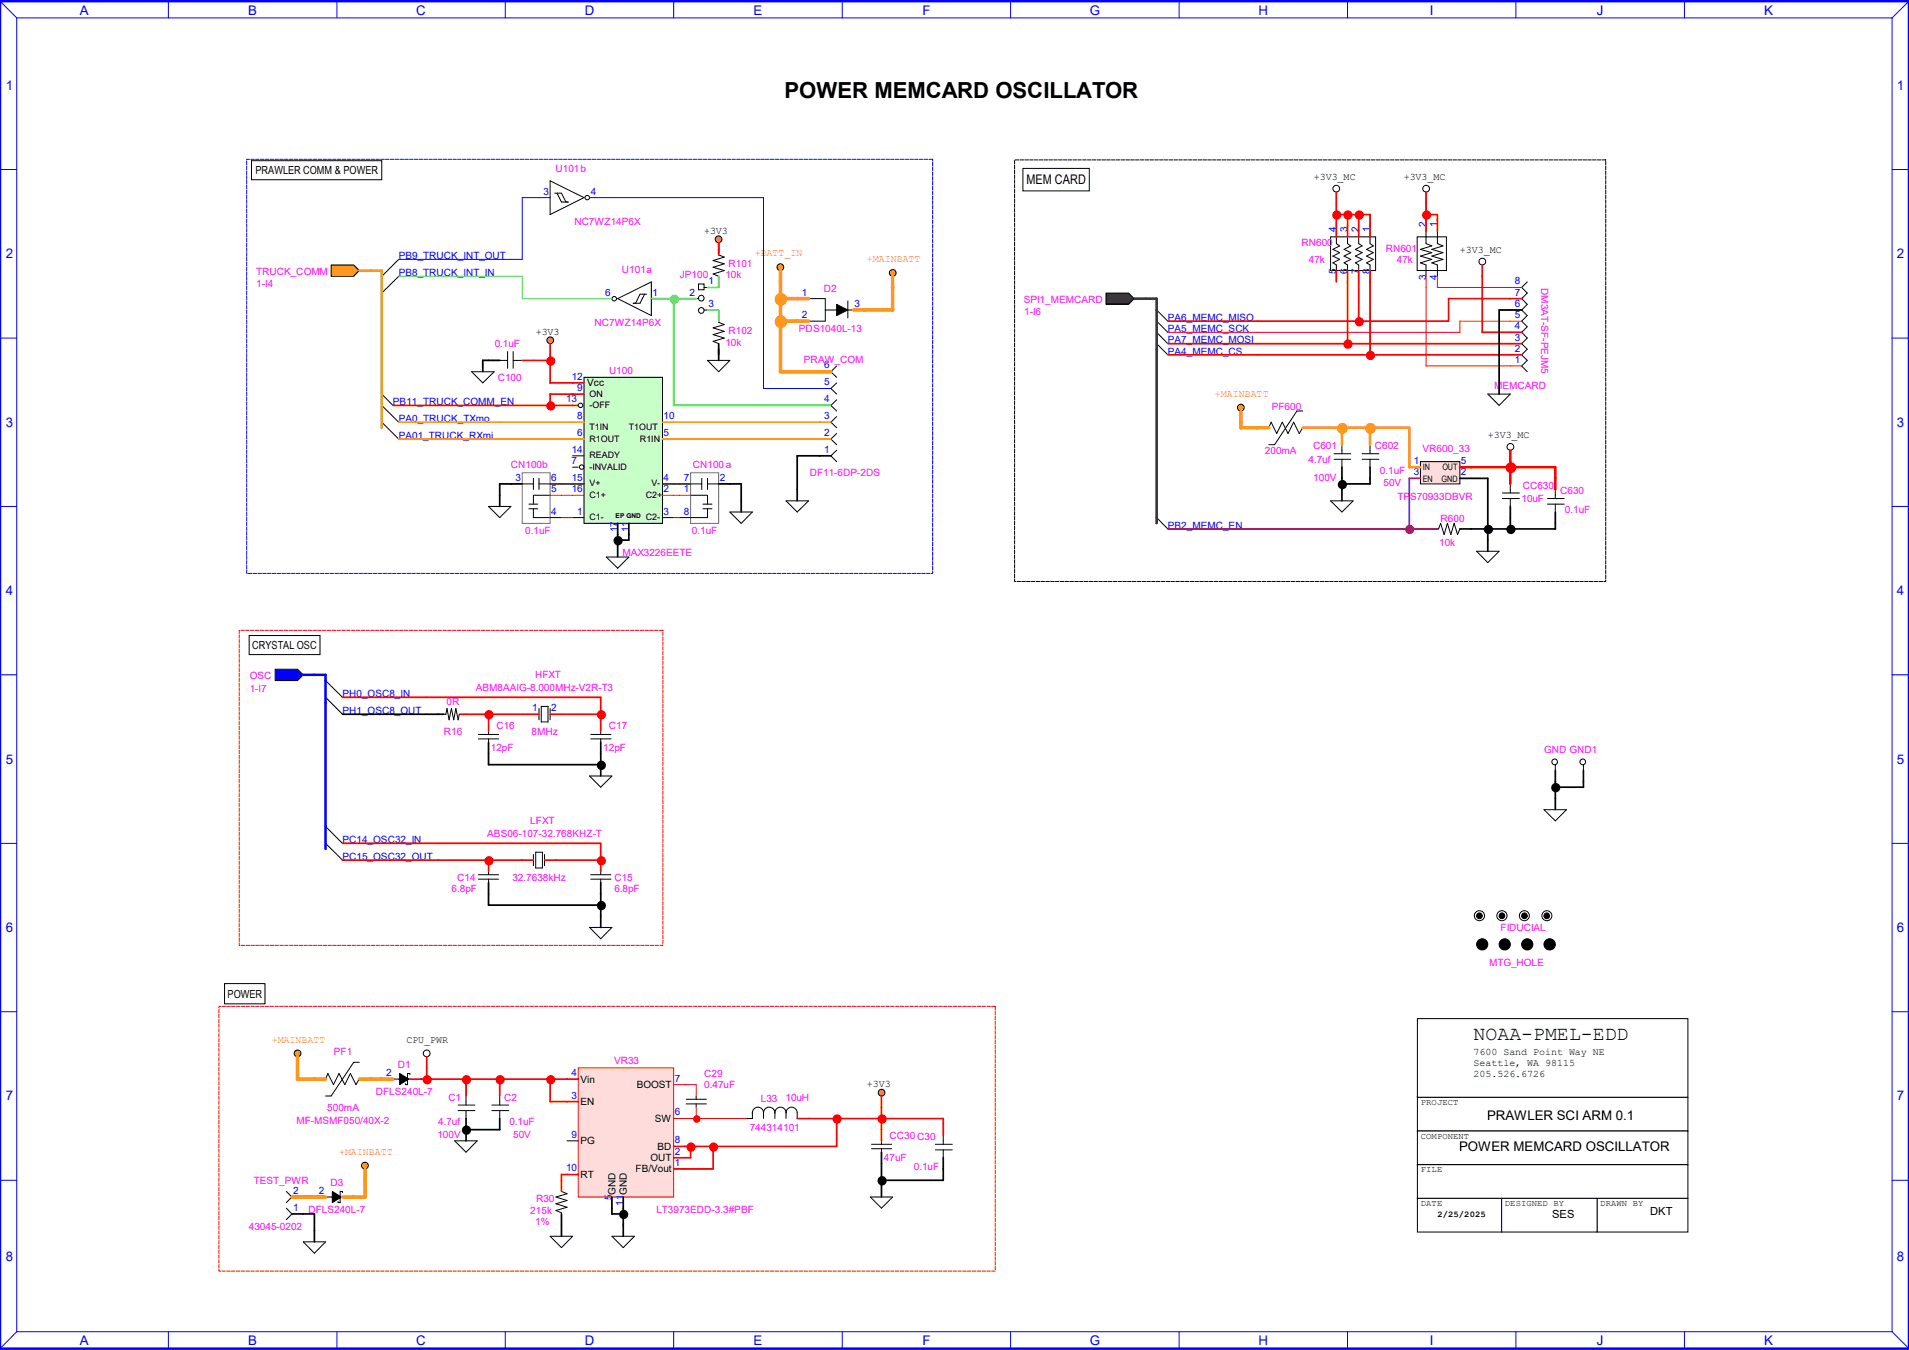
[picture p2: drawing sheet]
<svg xmlns="http://www.w3.org/2000/svg" width="420mm" height="297mm" viewBox="0 0 420 297" stroke-linecap="round" stroke-linejoin="round" font-family="sans-serif">
<path d="M37 .3v3.6M37 293v3.7" fill="none" stroke="#00f" stroke-width=".22"/>
<g fill="#fff">
<path d="M17.6 .7h1.9v3.3h-1.9z"/>
<path d="M17.6 293.2h1.9v3.3h-1.9z"/>
</g>
<path d="M74.1 .3v3.6M74.1 293v3.7" fill="none" stroke="#00f" stroke-width=".22"/>
<g fill="#fff">
<path d="M54.6 .7h2v3.3h-2z"/>
<path d="M54.6 293.2h2v3.3h-2z"/>
</g>
<path d="M111.2 .3v3.6M111.2 293v3.7" fill="none" stroke="#00f" stroke-width=".22"/>
<g fill="#fff">
<path d="M91.6 .7h2.1v3.3h-2.1z"/>
<path d="M91.6 293.2h2.1v3.3h-2.1z"/>
</g>
<path d="M148.2 .3v3.6M148.2 293v3.7" fill="none" stroke="#00f" stroke-width=".22"/>
<g fill="#fff">
<path d="M128.7 .7h2.1v3.3h-2.1z"/>
<path d="M128.7 293.2h2.1v3.3h-2.1z"/>
</g>
<path d="M185.3 .3v3.6M185.3 293v3.7" fill="none" stroke="#00f" stroke-width=".22"/>
<g fill="#fff">
<path d="M165.8 .7h1.9v3.3h-1.9z"/>
<path d="M165.8 293.2h1.9v3.3h-1.9z"/>
</g>
<path d="M222.3 .3v3.6M222.3 293v3.7" fill="none" stroke="#00f" stroke-width=".22"/>
<g fill="#fff">
<path d="M202.9 .7h1.8v3.3h-1.8z"/>
<path d="M202.9 293.2h1.8v3.3h-1.8z"/>
</g>
<path d="M259.4 .3v3.6M259.4 293v3.7" fill="none" stroke="#00f" stroke-width=".22"/>
<g fill="#fff">
<path d="M239.7 .7h2.3v3.3h-2.3z"/>
<path d="M239.7 293.2h2.3v3.3h-2.3z"/>
</g>
<path d="M296.5 .3v3.6M296.5 293v3.7" fill="none" stroke="#00f" stroke-width=".22"/>
<g fill="#fff">
<path d="M276.9 .7h2.1v3.3h-2.1z"/>
<path d="M276.9 293.2h2.1v3.3h-2.1z"/>
</g>
<path d="M333.5 .3v3.6M333.5 293v3.7" fill="none" stroke="#00f" stroke-width=".22"/>
<g fill="#fff">
<path d="M314.6 .7h.8v3.3h-.8z"/>
<path d="M314.6 293.2h.8v3.3h-.8z"/>
</g>
<path d="M370.6 .3v3.6M370.6 293v3.7" fill="none" stroke="#00f" stroke-width=".22"/>
<g fill="#fff">
<path d="M351.3 .7h1.5v3.3h-1.5z"/>
<path d="M351.3 293.2h1.5v3.3h-1.5z"/>
<path d="M388.1 .7h2v3.3h-2z"/>
<path d="M388.1 293.2h2v3.3h-2z"/>
</g>
<path d="M0 37.3h3.7M416.3 37.3h3.6" fill="none" stroke="#00f" stroke-width=".22"/>
<g fill="#fff">
<path d="M1.3 17.1h1.6v3.3h-1.6z"/>
<path d="M417.3 17.1h1.6v3.3h-1.6z"/>
</g>
<path d="M0 74.4h3.7M416.3 74.4h3.6" fill="none" stroke="#00f" stroke-width=".22"/>
<g fill="#fff">
<path d="M1.3 54.2h1.6v3.2h-1.6z"/>
<path d="M417.3 54.2h1.6v3.2h-1.6z"/>
</g>
<path d="M0 111.4h3.7M416.3 111.4h3.6" fill="none" stroke="#00f" stroke-width=".22"/>
<g fill="#fff">
<path d="M1.3 91.3h1.6v3.2h-1.6z"/>
<path d="M417.3 91.3h1.6v3.2h-1.6z"/>
</g>
<path d="M0 148.5h3.7M416.3 148.5h3.6" fill="none" stroke="#00f" stroke-width=".22"/>
<g fill="#fff">
<path d="M1.3 128.3h1.6v3.3h-1.6z"/>
<path d="M417.3 128.3h1.6v3.3h-1.6z"/>
</g>
<path d="M0 185.5h3.7M416.3 185.5h3.6" fill="none" stroke="#00f" stroke-width=".22"/>
<g fill="#fff">
<path d="M1.3 165.4h1.6v3.2h-1.6z"/>
<path d="M417.3 165.4h1.6v3.2h-1.6z"/>
</g>
<path d="M0 222.6h3.7M416.3 222.6h3.6" fill="none" stroke="#00f" stroke-width=".22"/>
<g fill="#fff">
<path d="M1.3 202.4h1.6v3.3h-1.6z"/>
<path d="M417.3 202.4h1.6v3.3h-1.6z"/>
</g>
<path d="M0 259.7h3.7M416.3 259.7h3.6" fill="none" stroke="#00f" stroke-width=".22"/>
<g fill="#fff">
<path d="M1.3 239.5h1.6v3.2h-1.6z"/>
<path d="M417.3 239.5h1.6v3.2h-1.6z"/>
<path d="M1.3 274.9h1.6v3.3h-1.6z"/>
<path d="M417.3 274.9h1.6v3.3h-1.6z"/>
</g>
<path d="M0 .3h420v296.4h-420z" fill="none" stroke="#00f" stroke-width=".55"/>
<path d="M0 .3l3.7 3.6M3.7 3.9h412.6M3.7 3.9v289.1M416.3 3.9v289.1M420 .3l-3.7 3.6M3.7 293l-3.7 3.7M3.7 293h412.6M416.3 293l3.7 3.7" fill="none" stroke="#00f" stroke-width=".22"/>
<path d="M52.6 138.7h93.2v69.3h-93.2zM48.2 221.4h170.7v58.3h-170.7z" fill="none" stroke="#f00" stroke-width=".22" stroke-dasharray=".8 .3"/>
<path d="M54.8 139.8h15.6v4.2h-15.6zM49.4 216.4h8.9v4.5h-8.9z" fill="none" stroke="#000" stroke-width=".22"/>
<path d="M311.8 224.1h59.5v17.3h-59.5z" fill="#fff"/>
<path d="M311.8 224.1h59.5v17.3h-59.5z" fill="none" stroke="#000" stroke-width=".22"/>
<path d="M311.8 241.4h59.5v7.4h-59.5z" fill="#fff"/>
<path d="M311.8 241.4h59.5v7.4h-59.5z" fill="none" stroke="#000" stroke-width=".22"/>
<path d="M311.8 248.8h59.5v7.4h-59.5z" fill="#fff"/>
<path d="M311.8 248.8h59.5v7.4h-59.5z" fill="none" stroke="#000" stroke-width=".22"/>
<path d="M311.8 256.2h59.5v7.5h-59.5z" fill="#fff"/>
<path d="M311.8 256.2h59.5v7.5h-59.5z" fill="none" stroke="#000" stroke-width=".22"/>
<path d="M311.8 263.7h18.6v7.4h-18.6z" fill="#fff"/>
<path d="M311.8 263.7h18.6v7.4h-18.6z" fill="none" stroke="#000" stroke-width=".22"/>
<path d="M351.4 263.7h19.9v7.4h-19.9z" fill="#fff"/>
<path d="M351.4 263.7h19.9v7.4h-19.9z" fill="none" stroke="#000" stroke-width=".22"/>
<path d="M330.4 263.7h21v7.4h-21z" fill="#fff"/>
<g fill="none" stroke="#000" stroke-width=".22">
<path d="M55.3 35.3h28.7v4.2h-28.7zM225 37h14.6v5h-14.6zM100 251h5l-2.5 2.5zM108.2 243.1h3.7M108.2 244.3h3.7M109.9 241.1v2M109.9 244.3v1.8M151 242.9h4.4M151 241.9h4.4M153.2 241.1v.8M153.2 242.9v.7M165.5 244.8v1.3h-1.2"/>
<path d="M165.5 244.9a1.23 1.23 0 0 1 1.3-1.3 1.23 1.23 0 0 1 1.2 1.3 1.25 1.25 0 0 1 1.2-1.3 1.25 1.25 0 0 1 1.3 1.3 1.23 1.23 0 0 1 1.2-1.3 1.23 1.23 0 0 1 1.2 1.3 1.23 1.23 0 0 1 1.3-1.3 1.23 1.23 0 0 1 1.2 1.3M168 244.8v1.3M170.5 244.8v1.3M172.9 244.8v1.3M175.4 244.8v1.3M191.7 252.7h4.5M191.7 251.8h4.5M193.9 251v.8M193.9 252.7v.8M121 272h5l-2.5 2.5zM134.6 272h5l-2.5 2.5zM191.5 263.4h4.9l-2.5 2.4z"/>
<path d="M330.4 263.7h21v7.4h-21z"/>
</g>
<path d="M223.2 35.2h130.1v92.7h-130.1z" fill="none" stroke="#000" stroke-width=".22" stroke-dasharray=".8 .3"/>
<path d="M54.3 35.1h150.9v91.1h-150.9z" fill="none" stroke="#00f" stroke-width=".22" stroke-dasharray=".8 .3"/>
<circle cx="194" cy="240.4" r=".75" fill="#ff8040"/>
<g fill="none" stroke="#000" stroke-width=".22">
<path d="M71.6 237.4l.5-1.2 1.3 2.4 1.2-2.4 1.3 2.4 1.2-2.4 1.2 2.4 .7-1.2M79 233.7h-1.2l-4.9 7.4h-1.3M123.5 262.1l1.3 .5-2.5 .8 2.5 .7-2.5 .7 2.5 .8-2.5 .7 1.2 .5v.3"/>
<circle cx="194" cy="240.4" r=".74"/>
</g>
<circle cx="93.9" cy="231.8" r=".75" fill="#fff"/>
<g fill="none" stroke="#000" stroke-width=".22">
<path d="M71.6 149.7l3.8 3.7M71.6 153.4l3.8 3.7M96.4 157.1h.2M97.6 157.1h.5l.2-1.2 .5 2.5 .5-2.5 .5 2.5 .5-2.5 .5 2.5 .2-1.3h.3M118.6 155.9v2.5M119.1 155.4h1.5v3.4h-1.5zM121 155.9v2.5M105.2 162.6h4.5M105.2 161.6h4.5M107.5 160.8v.8M107.5 162.6v.7M130 162.6h4.4"/>
<path d="M130 161.6h4.4M132.2 160.8v.8M132.2 162.6v.7M339.7 178.1h4.9l-2.4 2.5zM342.2 168.2v1.3M348.4 168.2v1.3M71.6 181.8l3.8 3.7M71.6 185.5l3.8 3.7M105.2 193.4h4.5M105.2 192.4h4.5M107.5 191.7v.7M107.5 193.4v.8"/>
<path d="M117.3 188v2.5M117.9 187.5h1.4v3.5h-1.4zM119.8 188v2.5M130 193.4h4.4M130 192.4h4.4M132.2 191.7v.7M132.2 193.4v.8M100.8 243.1h3.7M100.8 244.3h3.7M102.5 241.1v2M102.5 244.3v1.8M205.8 251.8h3.7"/>
<path d="M205.8 253h3.7M207.5 249.8v2M207.5 253v1.7"/>
<circle cx="342" cy="167.6" r=".62"/>
<circle cx="348.2" cy="167.6" r=".62"/>
<circle cx="325.5" cy="201.5" r=".62"/>
<circle cx="325.5" cy="201.5" r="1.11"/>
<circle cx="326.1" cy="207.8" r="1.23"/>
<circle cx="330.4" cy="201.5" r=".62"/>
<circle cx="330.4" cy="201.5" r="1.11"/>
<circle cx="331" cy="207.8" r="1.23"/>
<circle cx="335.4" cy="201.5" r="1.1"/>
<circle cx="335.4" cy="201.5" r=".62"/>
<circle cx="336" cy="207.8" r="1.23"/>
<circle cx="340.3" cy="201.5" r=".62"/>
<circle cx="340.3" cy="201.5" r="1.1"/>
<circle cx="340.9" cy="207.8" r="1.24"/>
<circle cx="93.9" cy="231.8" r=".74"/>
</g>
<g fill="#000">
<circle cx="325.5" cy="201.5" r=".63"/>
<circle cx="326.1" cy="207.8" r="1.24"/>
<circle cx="330.4" cy="201.5" r=".63"/>
<circle cx="331" cy="207.8" r="1.24"/>
<circle cx="335.4" cy="201.5" r=".63"/>
<circle cx="336" cy="207.8" r="1.24"/>
<circle cx="340.3" cy="201.5" r=".63"/>
<circle cx="340.9" cy="207.8" r="1.25"/>
</g>
<path d="M60.5 147.2h4.9l1.3 1.3-1.3 1.2h-4.9z" fill-rule="evenodd" fill="#00f"/>
<path d="M60.5 147.2h4.9l1.3 1.3-1.3 1.2h-4.9zM129.7 170.7h4.9l-2.4 2.5zM129.7 204h4.9l-2.4 2.5z" fill="none" stroke="#000" stroke-width=".22"/>
<path d="M127.2 234.9h21v28.5h-21z" fill="#ffdcdc"/>
<path d="M127.2 234.9h21v28.5h-21z" fill="none" stroke="#f00" stroke-width=".22"/>
<path d="M279.1 94.1l.6-1.2 1.2 2.5 1.2-2.5 1.3 2.5 1.2-2.5 1.2 2.5 .8-1.3M286.6 90.4h-1.3l-4.9 7.4h-1.3M292.7 110.2h5l-2.5 2.4zM330.5 108.5h3.8M330.5 109.7h3.8M332.3 106.5v2M332.3 109.7v1.7" fill="none" stroke="#000" stroke-width=".22"/>
<circle cx="332.3" cy="98.3" r=".75" fill="#fff"/>
<g fill="none" stroke="#000" stroke-width=".22">
<path d="M293.5 99.8h3.7M295.2 97.8v2M299.7 99.8h3.7M301.4 97.8v2M293.5 101h3.7M295.2 101v1.8M299.7 101h3.7M301.4 101v1.8M316.2 116.4h.3l.4-1.3 .8 2.5 .7-2.5 .8 2.5 .7-2.5 .8 2.5 .5-1.2M324.9 121.3h4.9l-2.5 2.5z"/>
<circle cx="332.3" cy="98.3" r=".74"/>
</g>
<path d="M312.5 101.6h8.7v4.9h-8.7z" fill="#ffdcdc"/>
<path d="M336 62l-1.2 1.2 1.2 1.3-1.2 1.2 1.2 1.3-1.2 1.2 1.2 1.2-1.2 1.3 1.2 1.2-1.2 1.2 1.2 1.3-1.2 1.2 1.2 1.2-1.2 1.3 1.2 1.2-1.2 1.2 1.2 1.3M327.3 86.7h5l-2.5 2.5zM312.5 101.6h8.7v4.9h-8.7z" fill="none" stroke="#000" stroke-width=".22"/>
<circle cx="326.1" cy="57.6" r=".75" fill="#fff"/>
<g fill="none" stroke="#000" stroke-width=".22">
<path d="M292.7 52.1h9.9v7.4h-9.9zM294 52.1v1.5l.7 .5-1.5 .8 1.5 .7-1.5 .7 1.5 .8-1.5 .7 .8 .5v1.2M296.5 52.1v1.5l.7 .5-1.5 .8 1.5 .7-1.5 .7 1.5 .8-1.5 .7 .8 .5v1.2M298.9 52.1v1.5l.8 .5-1.5 .8 1.5 .7-1.5 .7 1.5 .8-1.5 .7 .7 .5v1.2M301.4 52.1v1.5l.7 .5-1.4 .8 1.4 .7-1.4 .7 1.4 .8-1.4 .7 .7 .5v1.2M311.8 52.1h6.4v7.4h-6.4zM313.7 50.9v2.7l1.3 .5-2.5 .8 2.5 .7-2.5 .7 2.5 .8-2.5 .7 1.2 .5v2.5M316.2 50.9v2.7l1.3 .5-2.5 .8 2.5 .7-2.5 .7 2.5 .8-2.5 .7 1.2 .5v2.5M340.4 109.7h3.7M340.4 110.9h3.7M342.2 107.7v2M342.2 110.9v1.7"/>
<circle cx="326.1" cy="57.6" r=".74"/>
</g>
<circle cx="294" cy="41.5" r=".75" fill="#fff"/>
<circle cx="294" cy="41.5" r=".74" fill="none" stroke="#000" stroke-width=".22"/>
<circle cx="313.8" cy="41.5" r=".75" fill="#fff"/>
<circle cx="313.8" cy="41.5" r=".74" fill="none" stroke="#000" stroke-width=".22"/>
<path d="M243.3 64.5h5l1.2 1.2-1.2 1.3h-5z" fill-rule="evenodd" fill="#780000"/>
<g fill="none" stroke="#000" stroke-width=".22">
<path d="M243.3 64.5h5l1.2 1.2-1.2 1.3h-5zM107.5 111.4h4.9l-2.5 2.5zM114.9 106.5h2.4M116.4 111.9h1.9M116.4 110.9h1.9M117.3 111.9v2h3.7M117.3 105.2v2.5M118.6 106.5h2.4M118.6 105.2v2.5M121 109h-3.7v1.9M151.9 109h3.8v1.9M151.9 106.5h2.5"/>
<path d="M154.4 105.2v2.5M154.6 111.9h2M154.6 110.9h2M155.7 105.2v2.5M155.7 111.9v2h-3.8M155.7 106.5h2.4M160.6 112.6h4.9l-2.4 2.5zM133.4 122.6h4.9l-2.4 2.4z"/>
</g>
<path d="M114.9 104h6.1v11.1h-6.1zM151.9 104h6.2v11.1h-6.2z" fill="none" stroke="#6e6e6e" stroke-width=".22"/>
<circle cx="121.1" cy="74.9" r=".75" fill="#ff8040"/>
<circle cx="121.1" cy="74.9" r=".74" fill="none" stroke="#000" stroke-width=".22"/>
<path d="M128.5 83h17.3v32.1h-17.3z" fill="#c8ffc8"/>
<g fill="none" stroke="#000" stroke-width=".22">
<path d="M121 39.8l7.5 3.7-7.5 3.7zM122 42.5h1.5l1 1.9M122.6 42.5l.9 1.9h1.5M158.1 55.8v.3l1.2 .5-2.4 .7 2.4 .7-2.4 .8 2.4 .7-2.4 .8 1.2 .5M135.9 65.7l7.4-3.7v7.4zM141.8 64.7l-1 2h-1.5M142.3 64.7h-1.5l-1 2M128.5 83h17.3v32.1h-17.3zM184.1 95.4l-1.3 1.2 1.3 1.2M184.1 99.1l-1.3 1.2 1.3 1.3M184.1 91.7l-1.3 1.2 1.3 1.2M184.1 88l-1.3 1.2 1.3 1.2"/>
<path d="M184.1 84.2l-1.3 1.3 1.3 1.2M184.1 80.5l-1.3 1.3 1.3 1.2M172.9 110.2h5l-2.5 2.4z"/>
<circle cx="129.2" cy="43.5" r=".5"/>
<circle cx="135.1" cy="65.7" r=".5"/>
<circle cx="127.7" cy="89.2" r=".5"/>
<circle cx="128" cy="102.8" r=".5"/>
</g>
<circle cx="158.1" cy="52.6" r=".75" fill="#ff8040"/>
<g fill="none" stroke="#000" stroke-width=".22">
<path d="M87.7 57.1l-3.7 3.7M87.7 60.8l-3.7 3.7M84 89.2l3.7 3.7M84 92.9l3.7 3.7"/>
<circle cx="158.1" cy="52.6" r=".74"/>
</g>
<path d="M72.9 58.3h4.9l1.2 1.2-1.2 1.3h-4.9z" fill-rule="evenodd" fill="#c8c800"/>
<g fill="none" stroke="#000" stroke-width=".22">
<path d="M72.9 58.3h4.9l1.2 1.2-1.2 1.3h-4.9zM177.9 65.7h3.7v5h-3.7M181.6 68.2h2.5M184.1 67l2.4 1.2-2.4 1.2zM186.5 68.2h1.2M186.5 66.2v3.7M254.5 68.2l2.4 2.5M254.5 70.7l2.4 2.4M254.5 73.1l2.4 2.5M254.5 75.6l2.4 2.5M254.5 113.9l2.4 2.5M86.4 237.4h1.5"/>
<path d="M87.9 236.2l2 1.2-2 1.2zM89.7 237.4h.5M90.2 236.4v-.2h-.5v2.4h-.5v-.2"/>
</g>
<path d="M184.1 67l2.4 1.2-2.4 1.2zM87.9 236.2l2 1.2-2 1.2z" fill="#000"/>
<circle cx="171.7" cy="58.8" r=".75" fill="#ff9600"/>
<circle cx="171.7" cy="58.8" r=".74" fill="none" stroke="#000" stroke-width=".22"/>
<circle cx="273" cy="89.7" r=".75" fill="#ff9600"/>
<circle cx="273" cy="89.7" r=".74" fill="none" stroke="#000" stroke-width=".22"/>
<circle cx="196.4" cy="60" r=".75" fill="#ff9600"/>
<g fill="none" stroke="#000" stroke-width=".22">
<path d="M63 262.1l1.2 1.3-1.2 1.2M63 265.8l1.2 1.3-1.2 1.2M71.6 263.4h1.5M73.1 262.1l2 1.3-2 1.2zM74.8 263.4h.6M75.4 262.4v-.3h-.6v2.5h-.4v-.3"/>
<circle cx="196.4" cy="60" r=".74"/>
</g>
<path d="M73.1 262.1l2 1.3-2 1.2z" fill="#000"/>
<circle cx="65.5" cy="231.8" r=".75" fill="#ff9600"/>
<circle cx="65.5" cy="231.8" r=".74" fill="none" stroke="#000" stroke-width=".22"/>
<circle cx="80.3" cy="256.4" r=".75" fill="#ff9600"/>
<g fill="none" stroke="#000" stroke-width=".22">
<path d="M109.9 79.3h1.8M111.7 77.3v3.7M112.9 79.3h2M112.9 77.3v3.7M155.7 79.3h4.9l-2.5 2.5zM158.1 70.7v.2l1.2 .5-2.4 .7 2.4 .8-2.4 .7 2.4 .8-2.4 .7 1.2 .5M84 86.7l2.4 2.5M103.8 81.8h4.9l-2.5 2.4zM66.7 273.2h4.9l-2.4 2.5z"/>
<circle cx="80.3" cy="256.4" r=".74"/>
</g>
<circle cx="154.3" cy="65.6" r=".63" fill="#fff"/>
<circle cx="154.3" cy="65.6" r=".62" fill="none" stroke="#000" stroke-width=".22"/>
<circle cx="154.3" cy="68.3" r=".63" fill="#fff"/>
<circle cx="154.3" cy="68.3" r=".62" fill="none" stroke="#000" stroke-width=".22"/>
<path d="M153.7 62.5h1.2v1.3h-1.2z" fill="#fff"/>
<g fill="none" stroke="#000" stroke-width=".22">
<path d="M153.2 65.7h.5M153.7 62.5h1.2v1.3h-1.2zM154.9 63.2h.8M154.9 68.2h.8M121 113.9h2.5M126 113.9h2.5M126 100.3h2.5M126 102.8h1.2M145.8 113.9h2.4M149.5 113.9h2.4M324.9 201.6h1.2M329.8 201.6h1.2"/>
<path d="M334.8 201.6h1.2M339.7 201.6h1.2M124.8 251h2.4"/>
</g>
<g fill="none" stroke="#f00" stroke-width=".38">
<path d="M158.1 53.4v2.4M294 42.2v9.9M294 59.6v2.4M294 47.2h7.4v4.9M296.5 47.2v4.9M296.5 59.6v16M298.9 47.2v4.9M298.9 59.6v11.1M301.4 59.6v18.5M313.7 47.2h2.5v3.7M313.7 42.2v8.7M326.1 58.3v14.8h8.7"/>
<path d="M114.9 79.3h6.1M121 75.6v8.6h7.5M257 75.6h77.8M257 78.1h77.8M334.8 65.7h-16.1v5h-61.7M86.5 89.2h40.7M128.5 86.7h-7.5v2.5M75.4 153.4h56.8v7.4M101.3 157.1h17.3M107.5 157.1v3.7M121.1 157.1h11.1M75.4 185.5h56.8v6.2"/>
<path d="M75.4 189.2h41.9M107.5 189.2v2.5M119.8 189.2h12.4M90.2 237.4h37M93.9 232.5v4.9M102.5 237.4v3.7M109.9 237.4v3.7M121 237.4v5h6.2M127.2 258.4h-3.7v3.7M151.9 252.2v2.5h-3.6M156.9 252.2v5h-8.6M175.4 246.1h32.1v3.7"/>
<path d="M184.1 246.1v6.1h-35.8M193.9 241.1v9.9"/>
</g>
<g fill="#f00" stroke="#f00" stroke-width=".76">
<circle cx="110" cy="237.5" r=".63"/>
<circle cx="121.2" cy="237.5" r=".63"/>
<circle cx="94" cy="237.5" r=".63"/>
<circle cx="102.6" cy="237.5" r=".63"/>
<circle cx="296.5" cy="75.7" r=".63"/>
<circle cx="299" cy="70.8" r=".63"/>
<circle cx="132.3" cy="189.4" r=".63"/>
<circle cx="107.6" cy="189.4" r=".63"/>
<circle cx="132.3" cy="157.2" r=".63"/>
<circle cx="107.6" cy="157.2" r=".63"/>
<circle cx="296.5" cy="47.3" r=".63"/>
<circle cx="299" cy="47.3" r=".63"/>
<circle cx="294.1" cy="47.3" r=".63"/>
<circle cx="313.9" cy="47.3" r=".63"/>
<circle cx="301.5" cy="78.2" r=".63"/>
<circle cx="121.2" cy="79.4" r=".63"/>
<circle cx="157" cy="252.4" r=".63"/>
<circle cx="152" cy="252.4" r=".63"/>
<circle cx="184.2" cy="246.2" r=".63"/>
<circle cx="194.1" cy="246.2" r=".63"/>
<circle cx="121.2" cy="89.3" r=".63"/>
</g>
<path d="M313.7 60.8v19.7h21.1M316.2 60.8v2.4h18.6M334.8 70.7h-13.6v2.4h-64.3M121 109h7.5M123.5 113.9h2.5M145.8 109h6.1M148.2 113.9h1.3M148.2 238.6h5v2.5M148.2 246.1h16.1M153.2 243.6v2.5" fill="none" stroke="#f00" stroke-width=".22"/>
<circle cx="153.3" cy="246.2" r=".63" fill="#f00" stroke="#f00" stroke-width=".38"/>
<path d="M171.7 59.6v22.2h11.1M171.7 70.7h6.2M171.7 65.7h6.2M79.1 237.4h7.3M64.3 263.4h7.3" fill="none" stroke="#ff8000" stroke-width=".76"/>
<path d="M87.7 92.9h40.8M145.8 92.9h37" fill="none" stroke="#d5d500" stroke-width=".38"/>
<path d="M87.7 96.6h40.8M145.8 96.6h37" fill="none" stroke="#ff9600" stroke-width=".38"/>
<g fill="none" stroke="#000" stroke-width=".38">
<path d="M109.9 79.3h-3.7v2.4M158.1 75.6v3.7M334.8 68.2h-5v18.5M114.9 106.5h-5v4.9M135.9 115.1v7.4M138.3 115.1v3.7h-2.4M158.1 106.5h5v6.1M182.8 100.3h-7.4v9.9M295.2 102.8v7.4M301.4 102.8v3.7h-6.2M321.2 105.2h6.1v16.1M332.3 111.4v5"/>
<path d="M342.2 112.7v3.7h-21M75.4 157.1h22.2M107.5 163.3v4.9h24.7M132.2 163.3v7.4M342.2 169.5v8.6M348.4 169.5v3.7h-6.2M107.5 194.2v4.9h24.7M132.2 194.2v9.8M102.5 246.1v4.9M109.9 246.1v2.4h-7.4M193.9 253.5v9.9M207.5 254.7v5h-13.6"/>
<path d="M64.3 267.1h4.9v6.1M123.5 267.1v4.9M134.6 263.4v3.7h2.5M137.1 263.4v8.6"/>
</g>
<path d="M286.6 94.1h23.4v8.7h2.5M295.2 94.1v3.7M301.4 94.1v3.7" fill="none" stroke="#ff9600" stroke-width=".55"/>
<g fill="#ff9600" stroke="#ff9600" stroke-width="1.1">
<circle cx="295.3" cy="94.2" r=".63"/>
<circle cx="301.5" cy="94.2" r=".63"/>
</g>
<path d="M332.3 99.1v7.4M321.2 102.8h21v4.9" fill="none" stroke="#f00" stroke-width=".55"/>
<circle cx="332.4" cy="102.9" r=".63" fill="#f00" stroke="#f00" stroke-width="1.1"/>
<path d="M121.1 106.5h7.4M145.8 106.5h6.1" fill="none" stroke="#007800" stroke-width=".38"/>
<path d="M121 43.5h-6.1v13.6h-27.2M129.7 43.5h38.3v42h14.8" fill="none" stroke="#00f" stroke-width=".22"/>
<path d="M143.3 65.7h9.9M148.2 65.7v23.5h34.6M155.7 63.2h2.4M155.7 68.2h2.4M158.1 60.8v2.4M158.1 68.2v2.5" fill="none" stroke="#00f000" stroke-width=".38"/>
<circle cx="148.3" cy="65.8" r=".63" fill="#00f000" stroke="#00f000" stroke-width=".76"/>
<path d="M87.7 60.8h27.2v4.9h19.7" fill="none" stroke="#00f000" stroke-width=".22"/>
<path d="M257 116.4h59.2M312.5 105.2h-2.5v11.2" fill="none" stroke="#960096" stroke-width=".38"/>
<circle cx="310.1" cy="116.5" r=".63" fill="#960096" stroke="#960096" stroke-width=".76"/>
<g fill="#ff8000" stroke="#ff8000" stroke-width="1.5">
<circle cx="171.8" cy="70.8" r=".63"/>
<circle cx="171.8" cy="65.8" r=".63"/>
</g>
<path d="M196.4 60.8v7.4h-8.6M273 90.5v3.6h6.1M65.4 232.5v4.9h6.2M80.3 257.2v6.2h-4.9" fill="none" stroke="#ff9600" stroke-width=".76"/>
<g fill="#000" stroke="#000" stroke-width=".76">
<circle cx="136" cy="119" r=".63"/>
<circle cx="295.3" cy="106.6" r=".63"/>
<circle cx="327.4" cy="116.5" r=".63"/>
<circle cx="332.4" cy="116.5" r=".63"/>
<circle cx="132.3" cy="168.4" r=".63"/>
<circle cx="342.3" cy="173.3" r=".63"/>
<circle cx="132.3" cy="199.2" r=".63"/>
<circle cx="102.6" cy="248.6" r=".63"/>
<circle cx="194.1" cy="259.8" r=".63"/>
<circle cx="137.2" cy="267.2" r=".63"/>
</g>
<path d="M249.6 65.7h4.9v49.4" fill="none" stroke="#780000" stroke-width=".55"/>
<path d="M66.7 148.5h4.9v38.3" fill="none" stroke="#00f" stroke-width=".55"/>
<path d="M79.1 59.5h4.9M84 59.6v34.5" fill="none" stroke="#c8c800" stroke-width=".55"/>
<text font-size="4.9" x="172.6" y="21.6">POWER MEMCARD OSCILLATOR</text>
<text font-size="4.4" x="324.2" y="228.9">NOAA-PMEL-EDD</text>
<g font-size="2.9" fill="#00f">
<text x="17.6" y="3.3">A</text>
<text x="54.6" y="3.3">B</text>
<text x="91.6" y="3.3">C</text>
<text x="128.7" y="3.3">D</text>
<text x="165.8" y="3.3">E</text>
<text x="202.9" y="3.3">F</text>
<text x="239.7" y="3.3">G</text>
<text x="276.9" y="3.3">H</text>
<text x="314.6" y="3.3">I</text>
<text x="351.3" y="3.3">J</text>
<text x="388.1" y="3.3">K</text>
<text x="1.3" y="19.8">1</text>
<text x="417.3" y="19.8">1</text>
<text x="1.3" y="56.8">2</text>
<text x="417.3" y="56.8">2</text>
<text x="1.3" y="93.9">3</text>
<text x="417.3" y="93.9">3</text>
<text x="1.3" y="130.9">4</text>
<text x="417.3" y="130.9">4</text>
<text x="1.3" y="168">5</text>
<text x="417.3" y="168">5</text>
<text x="1.3" y="205.1">6</text>
<text x="417.3" y="205.1">6</text>
<text x="1.3" y="242.1">7</text>
<text x="417.3" y="242.1">7</text>
<text x="1.3" y="277.5">8</text>
<text x="417.3" y="277.5">8</text>
<text x="17.6" y="295.9">A</text>
<text x="54.6" y="295.9">B</text>
<text x="91.6" y="295.9">C</text>
<text x="128.7" y="295.9">D</text>
<text x="165.8" y="295.9">E</text>
<text x="202.9" y="295.9">F</text>
<text x="239.7" y="295.9">G</text>
<text x="276.9" y="295.9">H</text>
<text x="314.6" y="295.9">I</text>
<text x="351.3" y="295.9">J</text>
<text x="388.1" y="295.9">K</text>
</g>
<g font-size="2.9">
<text x="225.8" y="40.6">MEM CARD</text>
<text x="327.2" y="246.4">PRAWLER SCI ARM 0.1</text>
<text x="321" y="253.2">POWER MEMCARD OSCILLATOR</text>
</g>
<g font-size="2.5">
<text x="56.2" y="38.4">PRAWLER COMM &amp; POWER</text>
<text x="55.5" y="142.8">CRYSTAL OSC</text>
<text x="50.1" y="219.6">POWER</text>
<text x="341.5" y="268.1">SES</text>
<text x="363.1" y="267.2">DKT</text>
</g>
<g font-size="2.2" fill="#f0f">
<text x="122.2" y="37.8">U101b</text>
<text x="126.4" y="49.4">NC7WZ14P6X</text>
<text x="160.3" y="58.8">R101</text>
<text x="286.3" y="54.1">RN600</text>
<text x="288" y="57.9">47k</text>
<text x="304.9" y="55.4">RN601</text>
<text x="307.3" y="57.9">47k</text>
<text x="56.3" y="60.5">TRUCK_COMM</text>
<text x="56.4" y="63.2">1-I4</text>
<text x="136.8" y="60">U101a</text>
<text x="149.6" y="61.3">JP100</text>
<text x="159.6" y="61.2">10k</text>
<text x="181.3" y="64.3">D2</text>
<text x="339.1" y="63.4" transform="rotate(90 339.1 63.4)">DM3AT-SF-PEJM5</text>
<text x="130.8" y="71.7">NC7WZ14P6X</text>
<text x="225.2" y="66.7">SPI1_MEMCARD</text>
<text x="225.3" y="69.4">1-I6</text>
<text x="108.8" y="76.3">0.1uF</text>
<text x="159.6" y="76">10k</text>
<text x="160.3" y="73.6">R102</text>
<text x="175.8" y="72.9">PDS1040L-13</text>
<text x="109.5" y="83.8">C100</text>
<text x="134" y="82.3">U100</text>
<text x="176.9" y="79.8">PRAW_COM</text>
<text x="328.7" y="85.5">MEMCARD</text>
<text x="279.8" y="90.1">PF600</text>
<text x="278.3" y="99.9">200mA</text>
<text x="287.9" y="101.8">4.7uf</text>
<text x="288.9" y="98.8">C601</text>
<text x="302.5" y="98.8">C602</text>
<text x="313" y="99.5">VR600_33</text>
<text x="112.4" y="103">CN100b</text>
<text x="152.4" y="103">CN100a</text>
<text x="178.1" y="104.8">DF11-6DP-2DS</text>
<text x="288.9" y="105.8">100V</text>
<text x="303.6" y="104.2">0.1uF</text>
<text x="304.4" y="107">50V</text>
<text x="335" y="107.5">CC630</text>
<text x="307.4" y="110">TPS70933DBVR</text>
<text x="334.7" y="110.4">10uF</text>
<text x="343.2" y="108.7">C630</text>
<text x="344.3" y="112.9">0.1uF</text>
<text x="115.6" y="117.4">0.1uF</text>
<text x="152.2" y="117.4">0.1uF</text>
<text x="316.9" y="114.8">R600</text>
<text x="136.9" y="122.3">MAX3226EETE</text>
<text x="316.6" y="120.1">10k</text>
<text x="55" y="149.5">OSC</text>
<text x="117.7" y="149.2">HFXT</text>
<text x="54.9" y="152.1">1-I7</text>
<text x="98.3" y="155.2">0R</text>
<text x="104.7" y="152.1">ABM8AAIG-8.000MHz-V2R-T3</text>
<text x="97.7" y="161.7">R16</text>
<text x="109.2" y="160.4">C16</text>
<text x="117" y="161.6">8MHz</text>
<text x="133.9" y="160.4">C17</text>
<text x="108" y="165.3">12pF</text>
<text x="132.7" y="165.3">12pF</text>
<text x="339.7" y="165.7">GND GND1</text>
<text x="107.2" y="184.2">ABS06-107-32.768KHZ-T</text>
<text x="116.7" y="181.3">LFXT</text>
<text x="99.4" y="196.2">6.8pF</text>
<text x="100.6" y="193.7">C14</text>
<text x="112.7" y="193.8">32.7638kHz</text>
<text x="135.2" y="196.2">6.8pF</text>
<text x="135.2" y="193.7">C15</text>
<text x="330.1" y="204.9">FIDUCIAL</text>
<text x="327.6" y="212.5">MTG_HOLE</text>
<text x="73.4" y="232.2">PF1</text>
<text x="87.5" y="234.9">D1</text>
<text x="135.1" y="234.2">VR33</text>
<text x="154.9" y="239.4">0.47uF</text>
<text x="154.9" y="236.9">C29</text>
<text x="72" y="244.4">500mA</text>
<text x="82.7" y="240.9">DFLS240L-7</text>
<text x="98.6" y="242.1">C1</text>
<text x="111" y="242.1">C2</text>
<text x="167.4" y="242.4">L33</text>
<text x="172.8" y="242.1">10uH</text>
<text x="65.2" y="247.2">MF-MSMF050/40X-2</text>
<text x="96.2" y="250.3">100V</text>
<text x="96.4" y="247.5">4.7uf</text>
<text x="112.1" y="247.5">0.1uF</text>
<text x="112.9" y="250.3">50V</text>
<text x="164.9" y="248.8">744314101</text>
<text x="195.7" y="250.5">CC30 C30</text>
<text x="194.5" y="255.5">47uF</text>
<text x="201" y="257.4">0.1uF</text>
<text x="55.8" y="260.4">TEST_PWR</text>
<text x="72.7" y="260.9">D3</text>
<text x="67.9" y="266.9">DFLS240L-7</text>
<text x="116.7" y="267">215k</text>
<text x="117.8" y="269.5">1%</text>
<text x="117.9" y="264.5">R30</text>
<text x="144.4" y="266.9">LT3973EDD-3.3#PBF</text>
<text x="54.7" y="270.6">43045-0202</text>
</g>
<g font-size="2.2">
<text x="289.1" y="39.6">+3V3_MC</text>
<text x="308.8" y="39.6">+3V3_MC</text>
<text x="154.9" y="51.5">+3V3</text>
<text x="321.2" y="55.7">+3V3_MC</text>
<text x="117.9" y="73.7">+3V3</text>
<text x="129.2" y="85">Vcc</text>
<text x="327.3" y="96.4">+3V3_MC</text>
<text x="89.4" y="229.4">CPU_PWR</text>
<text x="324.2" y="232.1">7600 Sand Point Way NE</text>
<text x="127.7" y="238.2">Vin</text>
<text x="140.1" y="239.4">BOOST</text>
<text x="190.7" y="239.2">+3V3</text>
<text x="324.2" y="234.5">Seattle, WA 98115</text>
<text x="324.2" y="236.9">205.526.6726</text>
<text x="127.7" y="243.1">EN</text>
<text x="127.7" y="251.8">PG</text>
<text x="144.1" y="246.8">SW</text>
<text x="139.8" y="257.9">FB/Vout</text>
<text x="143.1" y="255.5">OUT</text>
<text x="144.7" y="253">BD</text>
<text x="127.7" y="259.2">RT</text>
<text x="135.4" y="262.8" transform="rotate(-90 135.4 262.8)">GND</text>
<text x="137.9" y="262.8" transform="rotate(-90 137.9 262.8)">GND</text>
</g>
<g font-size="2.2" fill="#00f">
<text x="119.5" y="42.8">3</text>
<text x="130" y="42.8">4</text>
<text x="294" y="51.1" transform="rotate(-90 294 51.1)">4</text>
<text x="296.5" y="51.1" transform="rotate(-90 296.5 51.1)">3</text>
<text x="298.9" y="51.1" transform="rotate(-90 298.9 51.1)">2</text>
<text x="301.4" y="51.1" transform="rotate(-90 301.4 51.1)">1</text>
<text x="313.7" y="49.9" transform="rotate(-90 313.7 49.9)">2</text>
<text x="316.2" y="49.9" transform="rotate(-90 316.2 49.9)">1</text>
<text x="87.7" y="57.1">PB9_TRUCK_INT_OUT</text>
<text x="87.7" y="60.7">PB8_TRUCK_INT_IN</text>
<text x="133.1" y="65">6</text>
<text x="143.6" y="65">1</text>
<text x="151.7" y="65">2</text>
<text x="155.9" y="62.6">1</text>
<text x="176.4" y="65">1</text>
<text x="294" y="60.3" transform="rotate(-90 294 60.3)">5</text>
<text x="296.5" y="60.3" transform="rotate(-90 296.5 60.3)">6</text>
<text x="298.9" y="60.3" transform="rotate(-90 298.9 60.3)">7</text>
<text x="301.4" y="60.3" transform="rotate(-90 301.4 60.3)">8</text>
<text x="313.7" y="61.5" transform="rotate(-90 313.7 61.5)">3</text>
<text x="316.2" y="61.5" transform="rotate(-90 316.2 61.5)">4</text>
<text x="333.3" y="65">7</text>
<text x="333.3" y="62.6">8</text>
<text x="155.9" y="67.5">3</text>
<text x="176.4" y="70">2</text>
<text x="188" y="67.5">3</text>
<text x="256.9" y="70.7">PA6_MEMC_MISO</text>
<text x="333.3" y="67.5">6</text>
<text x="333.3" y="70">5</text>
<text x="256.9" y="73.1">PA5_MEMC_SCK</text>
<text x="256.9" y="75.6">PA7_MEMC_MOSI</text>
<text x="333.3" y="77.4">2</text>
<text x="333.3" y="72.4">4</text>
<text x="333.3" y="74.9">3</text>
<text x="125.8" y="83.6">12</text>
<text x="181.3" y="81.1">6</text>
<text x="256.9" y="78.1">PA4_MEMC_CS</text>
<text x="333.3" y="79.8">1</text>
<text x="86.4" y="89.2">PB11_TRUCK_COMM_EN</text>
<text x="124.5" y="88.5">13</text>
<text x="127" y="86">9</text>
<text x="181.3" y="88.5">4</text>
<text x="181.3" y="84.8">5</text>
<text x="87.7" y="92.9">PA0_TRUCK_TXmo</text>
<text x="127" y="95.9">6</text>
<text x="127" y="92.2">8</text>
<text x="146" y="95.9">5</text>
<text x="146" y="92.2">10</text>
<text x="181.3" y="95.9">2</text>
<text x="181.3" y="92.2">3</text>
<text x="87.7" y="96.6">PA01_TRUCK_RXmi</text>
<text x="125.8" y="99.6">14</text>
<text x="181.3" y="99.6">1</text>
<text x="113.4" y="105.8">3</text>
<text x="121.3" y="105.8">6</text>
<text x="125.7" y="102.1">7</text>
<text x="125.8" y="105.8">15</text>
<text x="146" y="105.8">4</text>
<text x="150.5" y="105.8">7</text>
<text x="158.4" y="105.8">2</text>
<text x="311" y="102.1">1</text>
<text x="311" y="104.6">3</text>
<text x="321.4" y="104.6">2</text>
<text x="321.4" y="102.1">5</text>
<text x="121.3" y="108.2">5</text>
<text x="121.3" y="113.2">4</text>
<text x="125.8" y="108.2">16</text>
<text x="127" y="113.2">1</text>
<text x="146" y="108.2">2</text>
<text x="146" y="113.2">3</text>
<text x="150.5" y="108.2">1</text>
<text x="150.5" y="113.2">8</text>
<text x="135.8" y="117.1" transform="rotate(-90 135.8 117.1)">17</text>
<text x="138.3" y="117.1" transform="rotate(-90 138.3 117.1)">11</text>
<text x="256.9" y="116.3">PB2_MEMC_EN</text>
<text x="75.4" y="153.4">PH0_OSC8_IN</text>
<text x="75.4" y="157.1">PH1_OSC8_OUT</text>
<text x="117.1" y="156.4">1</text>
<text x="121.3" y="156.4">2</text>
<text x="75.4" y="185.5">PC14_OSC32_IN</text>
<text x="75.4" y="189.2">PC15_OSC32_OUT</text>
<text x="85" y="236.7">2</text>
<text x="125.7" y="236.7">4</text>
<text x="148.5" y="238">7</text>
<text x="125.7" y="241.7">3</text>
<text x="148.5" y="245.4">6</text>
<text x="125.7" y="250.3">9</text>
<text x="148.5" y="251.5">8</text>
<text x="124.5" y="257.7">10</text>
<text x="148.5" y="254">2</text>
<text x="148.5" y="256.5">1</text>
<text x="64.5" y="262.7">2</text>
<text x="70.1" y="262.7">2</text>
<text x="64.5" y="266.4">1</text>
<text x="134.6" y="264.1" transform="rotate(-90 134.6 264.1)">5</text>
<text x="137.1" y="265.3" transform="rotate(-90 137.1 265.3)">11</text>
</g>
<g font-size="2.2" fill="#ff9600">
<text x="166" y="56.4">+BATT_IN</text>
<text x="190.7" y="57.7">+MAINBATT</text>
<text x="267.3" y="87.3">+MAINBATT</text>
<text x="59.8" y="229.4">+MAINBATT</text>
<text x="74.6" y="254">+MAINBATT</text>
</g>
<g font-size="1.9">
<text x="129.7" y="87.2">ON</text>
<text x="129.7" y="89.7">-OFF</text>
<text x="129.7" y="94.7">T1IN</text>
<text x="138.3" y="94.7">T1OUT</text>
<text x="129.7" y="97.2">R1OUT</text>
<text x="129.7" y="100.8">READY</text>
<text x="140.8" y="97.2">R1IN</text>
<text x="129.7" y="107">V+</text>
<text x="129.7" y="103.3">-INVALID</text>
<text x="143.3" y="107">V-</text>
<text x="313" y="103.5">IN</text>
<text x="313" y="106">EN</text>
<text x="317.2" y="106">GND</text>
<text x="317.3" y="103.5">OUT</text>
<text x="129.7" y="109.5">C1+</text>
<text x="142.1" y="109.5">C2+</text>
<text x="129.7" y="114.4">C1-</text>
<text x="142.1" y="114.4">C2-</text>
<text x="312.6" y="243.2">PROJECT</text>
<text x="312.6" y="250.6">COMPONENT</text>
<text x="312.6" y="257.8">FILE</text>
<text x="312.6" y="265.4">DATE</text>
<text x="316.2" y="267.8">2/25/2025</text>
<text x="331.1" y="265.4">DESIGNED BY</text>
<text x="352.1" y="265.4">DRAWN BY</text>
</g>
<text font-size="1.4" x="135.4" y="114">EP GND</text>
</svg>
